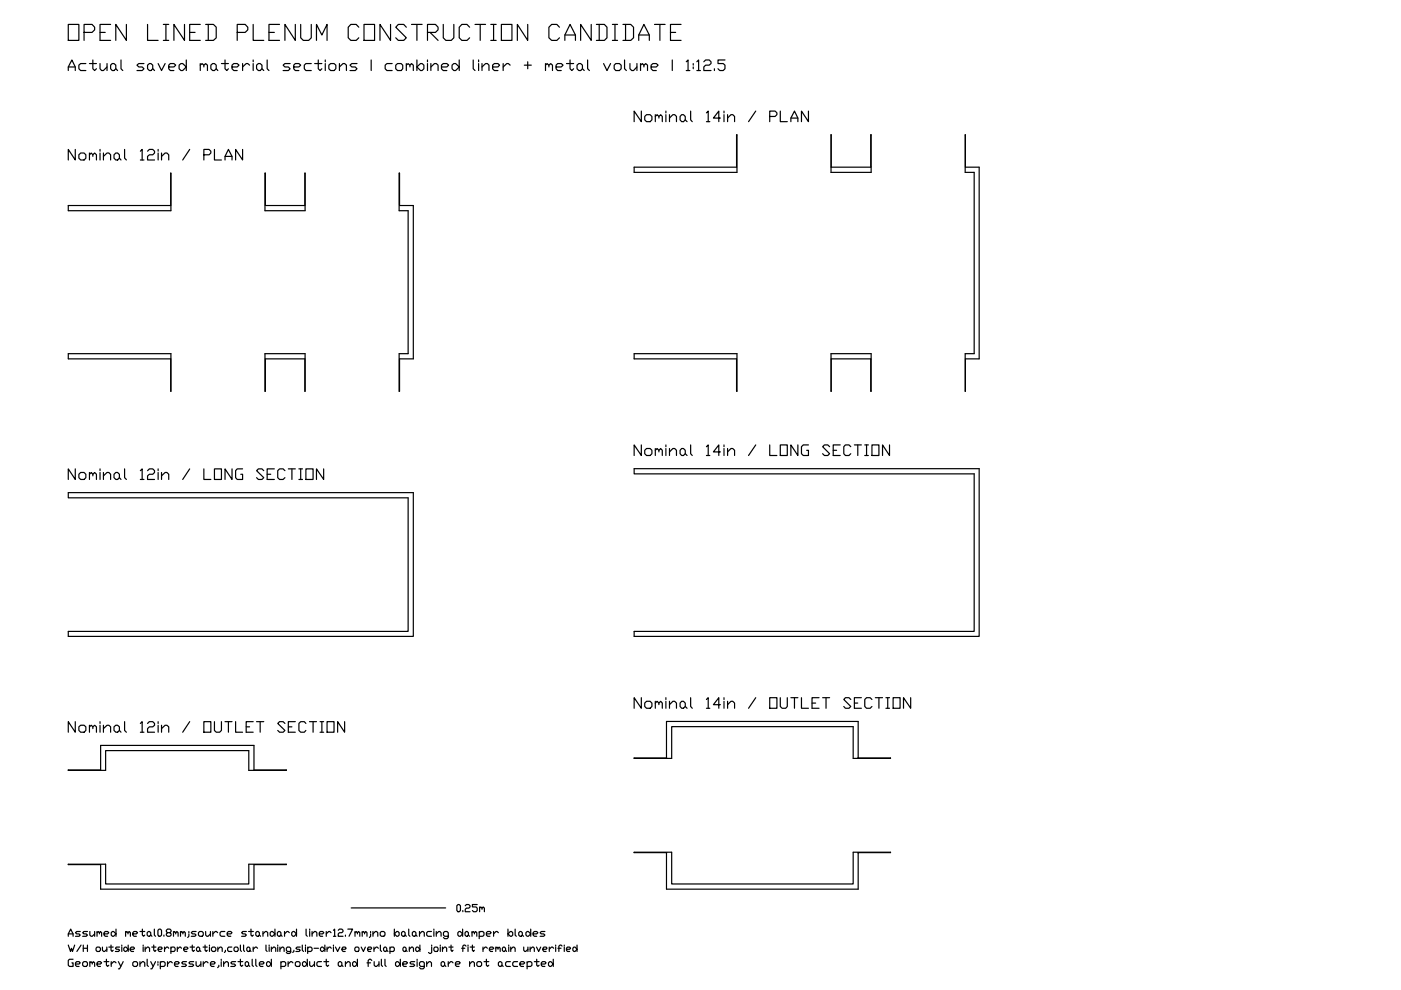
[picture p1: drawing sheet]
<svg xmlns="http://www.w3.org/2000/svg" width="297mm" height="210mm" viewBox="0 0 297 210" stroke-linecap="round" stroke-linejoin="round" font-family="sans-serif">
<!-- layer: BSA_DETAIL_CUT -->
<g fill="none" stroke="#000" stroke-width=".25">
<path d="M56.2 36.7l.1 6.9h8.3l.1-6.9v8h-8.5zM64.6 36.7h.1M84.6 36.7l.1 6.9h2.9v32.5h-2.9v6.8l-.1-7.9h1.9v-30.3h-1.9zM134.5 35.4h21.7l.1-6.8v7.9h-21.8zM176.2 28.6v6.8h8.4l.1-6.8v7.9h-8.5zM204.6 28.6l.1 6.8h2.9v40.7h-2.9v6.8l-.1-7.9h1.9v-38.5h-1.9zM14.5 43.6h21.7v-6.9v8h-21.7zM14.5 75h21.7v7.9v-6.8h-21.7zM56.2 75h8.5v7.9l-.1-6.8h-8.3l-.1 6.8zM134.5 75h21.8v7.9l-.1-6.8h-21.7zM176.2 75h8.5v7.9l-.1-6.8h-8.4v6.8zM64.6 82.9h.1"/>
<path d="M134.5 99.4h73.1v35.5h-73.1v-1h72v-33.4h-72zM14.5 104.5h73.1v30.4h-73.1v-1h72v-28.3h-72zM141.3 153h40.6v7.7l6.9 .1h-7.9v-6.7h-38.5v6.7h-7.9l6.8-.1zM14.5 163.3h6.8v-5.3h32.5v5.3h6.9h-8v-4.2h-30.3v4.2zM14.5 183.2h7.9v4.2h30.3v-4.2l8 .1h-6.9v5.2h-32.5v-5.2zM134.5 180.7h7.9v6.7h38.5v-6.7l7.9 .1h-6.9v7.7h-40.6v-7.7z"/>
</g>
<!-- layer: BSA_DETAIL_NOTES -->
<g fill="none" stroke="#000" stroke-width=".25">
<path d="M16 31.7v2.2l-1.5-2.2v2.2M17.1 32.4h.7l.4 .4v.7l-.4 .4h-.7l-.4-.4v-.7zM19 32.8l.3-.4 .4 .4v.4M19 32.4v1.5M19.7 32.8l.4-.4 .3 .4v1.1M21.2 31.7v.4M21.2 32.4v1.5M21.9 33.2l.8-.8h.4l.4 .4v1.1M21.9 32.4v1.5M24.6 32.4h.3l.4 .4v.7l-.4 .4h-.3l-.4-.4v-.7zM25.3 33.5l.4 .4M26.4 31.7v1.8l.4 .4"/>
<path d="M29.8 32.1l.3-.4v2.2M29.8 33.9h.7M31.3 32.1l.4-.4h.7l.4 .4v.3l-.4 .4h-.7l-.4 .4v.7h1.5M33.5 31.7v.4M33.5 32.4v1.5M34.2 33.2l.8-.8h.4l.4 .4v1.1M34.2 32.4v1.5M40.2 31.7l-1.5 2.2M43.2 32.8h1.1l.4-.4v-.3l-.4-.4h-1.1v2.2M45.5 31.7v2.2h1.4M47.7 33.9v-.7l.7-1.5 .8 1.5v.7M47.7 33.2h1.5"/>
<path d="M51.4 31.7v2.2l-1.4-2.2v2.2M136 23.6v2.2l-1.5-2.2v2.2M137.1 24.3h.7l.4 .4v.7l-.4 .4h-.7l-.4-.4v-.7zM138.9 24.7l.4-.4 .4 .4v.3M138.9 24.3v1.5M139.7 24.7l.4-.4 .3 .4v1.1M141.2 23.6v.3M141.2 24.3v1.5M141.9 25l.8-.7h.3l.4 .4v1.1M141.9 24.3v1.5M144.5 24.3h.4l.4 .4v.7l-.4 .4h-.4l-.3-.4v-.7zM145.3 25.4l.4 .4"/>
<path d="M146.4 23.6v1.8l.4 .4M149.8 23.9l.4-.3v2.2M149.8 25.8h.7M152.7 25h-1.4l1.1-1.4v2.2M153.5 23.6v.3M153.5 24.3v1.5M154.3 25l.7-.7h.4l.3 .4v1.1M154.3 24.3v1.5M160.2 23.6l-1.5 2.2M163.2 24.7h1.1l.4-.4v-.4l-.4-.3h-1.1v2.2M165.4 23.6v2.2h1.5M167.7 25.8v-.8l.7-1.4 .8 1.4v.8"/>
<path d="M167.7 25h1.5M171.4 23.6v2.2l-1.5-2.2v2.2M14.5 198.5v-.5l.5-1 .5 1v.5M14.5 198h1M17 197.5h-.7l-.3 .3 .3 .2h.5l.2 .3-.2 .2h-.8M18.5 197.5h-.7l-.3 .3 .3 .2h.5l.2 .3-.2 .2h-.8M19 197.5v.8l.3 .2h.3l.5-.5M20.1 197.5v1M20.6 197.8l.2-.3 .3 .3v.2M20.6 197.5v1M21.1 197.8l.2-.3 .2 .3v.7M22.1 198h.7l.3-.2-.3-.3h-.5l-.2 .3v.5l.2 .2h.5"/>
<path d="M23.6 197.8l.2-.3h.3l.5 .5-.5 .5h-.3l-.2-.2zM24.6 197v1.5M26.6 197.8l.3-.3 .2 .3v.2M26.6 197.5v1M27.1 197.8l.3-.3 .2 .3v.7M28.2 198h.7l.3-.2-.3-.3h-.5l-.2 .3v.5l.2 .2h.5M29.7 197.5h1M30.2 197v1.3l.2 .2 .3-.2M31.2 197.8l.3-.3h.2l.3 .3v.5l-.3 .2h-.2l-.3-.2zM32 198.3l.2 .2M32.7 197v1.3l.3 .2M33.5 197.2l.2-.2h.3l.2 .2v1.1l-.2 .2h-.3l-.2-.2z"/>
<path d="M34.8 198.3v.2M35.5 197.8l-.2-.3v-.3l.2-.2h.5l.3 .2v.3l-.3 .3h-.5l-.2 .2v.3l.2 .2h.5l.3-.2v-.3l-.3-.2M36.8 197.8l.2-.3 .3 .3v.2M36.8 197.5v1M37.3 197.8l.2-.3 .3 .3v.7M38.3 197.8l.2-.3 .3 .3v.2M38.3 197.5v1M38.8 197.8l.2-.3 .3 .3v.7M40 198v.5l-.2 .3M40 197.5v.3M41.6 197.5h-.8l-.2 .3 .2 .2h.5l.3 .3-.3 .2h-.7M42.3 197.5h.5l.3 .3v.5l-.3 .2h-.5l-.2-.2v-.5z"/>
<path d="M43.6 197.5v.8l.3 .2h.2l.5-.5M44.6 197.5v1M45.1 197.5v1M46.1 197.8l-.2-.3h-.3l-.5 .5M47.7 197.5h-.8l-.2 .3v.5l.2 .2h.8M48.2 198h.7l.3-.2-.3-.3h-.5l-.2 .3v.5l.2 .2h.5M52.2 197.5h-.7l-.3 .3 .3 .2h.5l.2 .3-.2 .2h-.8M52.7 197.5h1M53.2 197v1.3l.3 .2 .2-.2M54.5 197.5h.2l.3 .3v.5l-.3 .2h-.2l-.3-.2v-.5zM55 198.3l.2 .2M55.8 198l.5-.5h.2l.3 .3v.7"/>
<path d="M55.8 197.5v1M57.5 197.5h.3l.5 .5-.5 .5h-.3l-.2-.2v-.5zM58.3 197v1.5M58.8 197.8l.3-.3h.2l.3 .3v.5l-.3 .2h-.2l-.3-.2zM59.6 198.3l.2 .2M60.3 197.5v1M61.3 197.8l-.2-.3h-.3l-.5 .5M61.8 197.8l.3-.3h.3l.5 .5-.5 .5h-.3l-.3-.2zM62.9 197v1.5M64.9 197v1.3l.3 .2M65.7 197v.2M65.7 197.5v1"/>
<path d="M66.2 198l.5-.5h.2l.3 .3v.7M66.2 197.5v1M67.7 198h.7l.3-.2-.3-.3h-.5l-.2 .3v.5l.2 .2h.5M69.2 197.5v1M70.2 197.8l-.3-.3h-.2l-.5 .5M70.7 197.2l.3-.2v1.5M70.7 198.5h.5M71.7 197.2l.3-.2h.5l.2 .2v.3l-.2 .3h-.5l-.3 .2v.5h1M73.2 198.3v.2M73.7 197h1.1l-.8 1.5M75.3 197.8l.2-.3 .3 .3v.2M75.3 197.5v1"/>
<path d="M75.8 197.8l.2-.3 .3 .3v.7M76.8 197.8l.2-.3 .3 .3v.2M76.8 197.5v1M77.3 197.8l.3-.3 .2 .3v.7M78.6 198v.5l-.3 .3M78.6 197.5v.3M79.1 198l.5-.5h.2l.3 .3v.7M79.1 197.5v1M80.9 197.5h.5l.2 .3v.5l-.2 .2h-.5l-.3-.2v-.5zM83.6 198l.5-.5h.3l.2 .3v.5l-.2 .2h-.3zM83.6 197v1.5M85.1 197.8l.3-.3h.2l.3 .3v.5l-.3 .2h-.2l-.3-.2z"/>
<path d="M85.9 198.3l.2 .2M86.7 197v1.3l.2 .2M87.4 197.8l.3-.3h.2l.3 .3v.5l-.3 .2h-.2l-.3-.2zM88.2 198.3l.2 .2M88.9 198l.6-.5h.2l.3 .3v.7M88.9 197.5v1M91.5 197.5h-.8l-.2 .3v.5l.2 .2h.8M92 197v.2M92 197.5v1M92.5 198l.5-.5h.3l.2 .3v.7M92.5 197.5v1M95 198.5h-.7l-.3-.2v-.5l.3-.3h.5l.2 .3v1l-.2 .2h-.5l-.3-.2"/>
<path d="M97.3 197.5h.3l.5 .5-.5 .5h-.3l-.2-.2v-.5zM98.1 197v1.5M98.8 197.5l.5 .3v.5l-.2 .2-.5-.2v-.5zM99.3 198.3l.3 .2M100.1 197.8l.2-.3 .3 .3v.2M100.1 197.5v1M100.6 197.8l.2-.3 .3 .3v.7M101.6 197.8l.3-.3h.5l.2 .3v.5l-.2 .2h-.8M101.6 197.5v1.5M103.1 198h.8l.2-.2-.2-.3h-.5l-.3 .3v.5l.3 .2h.5M104.6 197.5v1M105.7 197.8l-.3-.3h-.2l-.6 .5"/>
<path d="M107.7 198l.5-.5h.3l.2 .3v.5l-.2 .2h-.3zM107.7 197v1.5M109.2 197v1.3l.3 .2M110 197.8l.2-.3h.3l.2 .3v.5l-.2 .2h-.3l-.2-.2zM110.7 198.3l.3 .2M111.5 197.8l.3-.3h.2l.5 .5-.5 .5h-.2l-.3-.2zM112.5 197v1.5M113 198h.8l.2-.2-.2-.3h-.5l-.3 .3v.5l.3 .2h.5M115.5 197.5h-.7l-.3 .3 .3 .2h.5l.2 .3-.2 .2h-.8M14.5 200.4l.4 1.3 .3-.6 .2 .6 .4-1.3M15.5 203.4h-.8l-.2 .2v1.1l.2 .2h.8v-.8h-.3M16 204.4h.8l.2-.3-.2-.2h-.5l-.3 .2v.6l.3 .2h.5"/>
<path d="M17.2 200.4l-.9 1.3M17.5 204.1l.3-.2h.5l.2 .2v.6l-.2 .2h-.5l-.3-.2zM17.7 200.4v1.3M17.7 201.1h.8M18.5 200.4v1.3M19 204.1l.3-.2 .3 .2v.3M19 203.9v1M19.6 204.1l.2-.2 .3 .2v.8M20.6 200.8h.4l.3 .3v.4l-.3 .2h-.4l-.2-.2v-.4zM20.6 204.4h.7l.2-.3-.2-.2h-.5l-.2 .2v.6l.2 .2h.5M21.7 200.8v.7l.3 .2h.2l.4-.4M22.1 203.9h1"/>
<path d="M22.6 203.4v1.3l.2 .2 .3-.2M22.6 200.8v.9M23.1 200.8h.9M23.5 200.4v1.1l.2 .2 .3-.2M23.6 203.9v1M24.6 204.1l-.3-.2h-.2l-.5 .5M25.1 203.9l.5 1M25.4 200.8h-.7l-.2 .3 .2 .2h.4l.3 .2-.3 .2h-.6M25.8 200.4v.2M25.8 200.8v.9M26.1 203.9l-.7 1.5h-.3M26.2 201.1l.5-.3 .5 .5-.5 .4h-.2l-.3-.2z"/>
<path d="M27.2 200.4v1.3M27.6 201.3h.7l.2-.2-.2-.3h-.4l-.3 .3v.4l.3 .2h.4M28.2 204.1l.2-.2h.5l.3 .2v.6l-.3 .2h-.5l-.2-.2zM29.7 204.4l.5-.5h.2l.3 .2v.8M29.7 203.9v1M30.4 200.4v.2M30.4 200.8v.9M30.8 201.3l.4-.5h.3l.2 .3v.6M30.8 200.8v.9M31.2 203.4v1.3l.3 .2M32 203.9l.5 1M32.2 200.8h.9"/>
<path d="M32.6 200.4v1.1l.3 .2 .2-.2M33 203.9l-.8 1.5h-.2M33.5 203.9v.2M33.5 204.4v.3M33.5 201.3h.7l.2-.2-.2-.3h-.5l-.2 .3v.4l.2 .2h.5M34 204.1l.2-.2h.6l.2 .2v.6l-.2 .2h-.8M34 203.9v1.5M34.9 200.8v.9M35.5 203.9v1M35.8 201.1l-.2-.3h-.3l-.4 .5M36.2 201.1l.2-.3h.5l.2 .3v.4l-.2 .2h-.7M36.2 200.8v1.4"/>
<path d="M36.5 204.1l-.2-.2h-.3l-.5 .5M37 204.4h.8l.2-.3-.2-.2h-.5l-.3 .2v.6l.3 .2h.5M37.6 200.8v.9M38.5 201.1l-.2-.3h-.2l-.5 .5M38.9 201.3h.7l.3-.2-.3-.3h-.4l-.3 .3v.4l.3 .2h.4M39.5 203.9h-.7l-.3 .2 .3 .3h.5l.2 .3-.2 .2h-.8M40.3 200.8h.9M40.8 200.4v1.1l.2 .2 .2-.2M41.1 203.9h-.8l-.3 .2 .3 .3h.5l.3 .3-.3 .2h-.8M41.6 203.9v.8l.2 .2h.3l.5-.5M41.7 201.1l.2-.3h.2l.2 .3v.4l-.2 .2-.4-.2zM42.3 201.5l.3 .2"/>
<path d="M42.6 203.9v1M43.1 200.8h.8M43.1 203.9v1M43.5 200.4v1.1l.2 .2 .2-.2M44.1 204.1l-.2-.2h-.3l-.5 .5M44.4 200.4v.2M44.4 200.8v.9M44.6 204.4h.8l.2-.3-.2-.2h-.5l-.3 .2v.6l.3 .2h.5M44.8 201.1l.3-.3h.4l.3 .3v.4l-.3 .2h-.4l-.3-.2zM46.2 201.3l.5-.5h.2l.2 .3v.6M46.2 200.8v.9M46.4 204.7v.2l-.3 .3"/>
<path d="M46.9 203.4v.2M46.9 203.9v1M47.4 204.4l.5-.5h.3l.2 .2v.8M47.4 203.9v1M47.8 201.5l-.2 .4M49.1 200.8h-.6l-.2 .3v.4l.2 .2h.6M49.8 200.8h.5l.2 .3v.4l-.2 .2h-.5l-.2-.2v-.4zM50 203.9h-.8l-.3 .2 .3 .3h.5l.3 .3-.3 .2h-.8M50.5 203.9h1M51 200.4v1.1l.2 .2M51 203.4v1.3l.2 .2 .3-.2M51.6 200.4v1.1l.3 .2"/>
<path d="M52.2 203.9l.5 .2v.6l-.2 .2-.5-.2v-.6zM52.5 200.8h.3l.2 .3v.4l-.2 .2h-.3l-.2-.2v-.4zM52.7 204.7l.3 .2M53 201.5l.2 .2M53.5 203.4v1.3l.2 .2M53.7 200.8v.9M54.2 203.4v1.3l.3 .2M54.6 201.1l-.5-.3-.4 .5M55 204.4h.8l.2-.3-.2-.2h-.6l-.2 .2v.6l.2 .2h.6M56.4 200.4v1.1l.2 .2M56.5 204.1l.3-.2h.2l.5 .5-.5 .5h-.2l-.3-.2zM57.1 200.4v.2"/>
<path d="M57.1 200.8v.9M57.5 201.3l.5-.5h.2l.3 .3v.6M57.5 200.8v.9M57.5 203.4v1.5M58.9 200.4v.2M58.9 200.8v.9M59.4 201.3l.4-.5h.2l.2 .3v.6M59.4 200.8v.9M59.6 204.1l.2-.2h.5l.3 .2v.6l-.3 .2h-.7M59.6 203.9v1.5M61.1 203.9v1M61.6 201.7h-.7l-.2-.2v-.4l.2-.3h.5l.2 .3v.8l-.2 .3h-.5l-.2-.3"/>
<path d="M62.1 204.1l-.3-.2h-.2l-.5 .5M62.3 201.5v.2l-.2 .2M62.6 204.1l.3-.2h.5l.2 .2v.6l-.2 .2h-.5l-.3-.2zM63.7 200.8h-.7l-.3 .3 1 .4-.3 .2h-.7M64.1 200.4v1.1l.2 .2M64.1 204.1l.3-.2h.2l.6 .5-.6 .5h-.2l-.3-.2zM64.8 200.4v.2M64.8 200.8v.9M65.2 203.4v1.5M65.2 201.1l.3-.3h.4l.3 .3v.4l-.3 .2h-.7M65.2 200.8v1.4M65.7 203.9v.8l.2 .2h.3l.5-.5"/>
<path d="M66.6 201.1h.9M66.7 203.9v1M67.9 201.1l.5-.3 .5 .5-.5 .4h-.2l-.3-.2zM68.2 203.9h-.8l-.2 .2v.6l.2 .2h.8M68.7 203.9h1M68.9 200.4v1.3M69.2 203.4v1.3l.2 .2 .3-.2M69.3 200.8v.9M70.2 201.1l-.2-.3h-.2l-.5 .5M70.7 200.4v.2M70.7 200.8v.9M71.1 200.8l.5 .9 .5-.9"/>
<path d="M72 203.9h.2l.3 .2v.6l-.3 .2h-.2l-.3-.2v-.6zM72.5 204.7l.2 .2M72.5 201.3h.7l.2-.2-.2-.3h-.5l-.2 .3v.4l.2 .2h.5M73.2 204.4l.5-.5h.3l.3 .2v.8M73.2 203.9v1M74.8 204.1l.2-.2h.3l.5 .5-.5 .5h-.3l-.2-.2zM75.4 200.8h.5l.2 .3v.4l-.2 .2h-.5l-.2-.2v-.4zM75.8 203.4v1.5M76.6 200.8l.4 .9 .5-.9M77.8 204.1h.8M77.9 201.3h.7l.2-.2-.2-.3h-.5l-.2 .3v.4l.2 .2h.5M78.8 203.6l-.2-.2h-.3l-.2 .2v1.3"/>
<path d="M79.3 200.8v.9M79.3 203.9v.8l.3 .2h.2l.5-.5M80.2 201.1l-.4-.3-.5 .5M80.3 203.9v1M80.6 200.4v1.1l.3 .2M80.9 203.4v1.3l.2 .2M81.3 201.1l.3-.3h.2l.2 .3v.4l-.2 .2-.5-.2zM81.6 203.4v1.3l.3 .2M82 201.5l.3 .2M82.7 201.1l.2-.3h.5l.2 .3v.4l-.2 .2h-.7M82.7 200.8v1.4M83.9 204.1l.2-.2h.3l.5 .5-.5 .5h-.3l-.2-.2z"/>
<path d="M84.9 203.4v1.5M85.4 204.4h.7l.3-.3-.3-.2h-.5l-.2 .2v.6l.2 .2h.5M85.6 200.8l.5 .3v.4l-.2 .2h-.3l-.2-.2v-.4zM86.1 201.5l.2 .2M86.8 201.3l.4-.5h.3l.2 .3v.6M86.8 200.8v.9M87.9 203.9h-.7l-.3 .2 .3 .3h.5l.2 .3-.2 .2h-.8M88.3 200.8h.3l.4 .5-.4 .4h-.3l-.2-.2v-.4zM88.4 203.4v.2M88.4 203.9v1M89 200.4v1.3M90 204.9h-.8l-.3-.2v-.6l.3-.2h.5l.3 .2v1.1l-.3 .2h-.5l-.3-.2"/>
<path d="M90.5 204.4l.5-.5h.2l.3 .2v.8M90.5 203.9v1M91.5 200.8v1.1l-.2 .3-.5-.3M91.5 200.4v.2M92.2 200.8h.5l.2 .3v.4l-.2 .2h-.5l-.2-.2v-.4zM93.3 200.4v.2M93.3 200.8v.9M93.8 203.9h.2l.3 .2v.6l-.3 .2h-.2l-.3-.2v-.6zM93.8 201.3l.4-.5h.3l.2 .3v.6M93.8 200.8v.9M94.3 204.7l.2 .2M95 203.9v1"/>
<path d="M95.2 200.8h.9M95.6 200.4v1.1l.2 .2 .3-.2M96.1 204.1l-.3-.2h-.3l-.5 .5M96.6 204.4h.7l.3-.3-.3-.2h-.5l-.2 .2v.6l.2 .2h.5M97.9 201.1h.7M98.8 200.6l-.2-.2-.5 .2v1.1M99.2 200.4v.2M99.2 200.8v.9M99.6 204.4l.5-.5h.2l.3 .2v.8M99.6 203.9v1M99.7 200.8h.9M100.2 200.4v1.1l.2 .2 .2-.2"/>
<path d="M101.1 204.1l.2-.2h.6l.2 .2v.6l-.2 .2h-.6l-.2-.2zM102.4 200.8v.9M102.6 203.9h1M103.1 203.4v1.3l.3 .2 .2-.2M103.3 201.1l-.4-.3-.5 .5M103.8 201.3h.6l.3-.2-.3-.3h-.4l-.2 .3v.4l.2 .2h.4M105.1 201.1l.3-.3 .2 .5M105.1 200.8v.9M105.6 201.1l.2-.3 .2 .3v.6M105.7 204.1l.2-.2h.3l.2 .2v.6l-.2 .2h-.3l-.2-.2zM106.4 204.7l.3 .2M106.7 200.8l.5 .3v.4l-.3 .2h-.2l-.2-.2v-.4z"/>
<path d="M107.2 201.5l.2 .2M107.9 200.4v.2M107.9 200.8v.9M108.2 203.9h-.8l-.2 .2v.6l.2 .2h.8M108.3 201.3l.5-.5h.2l.2 .3v.6M108.3 200.8v.9M109.7 203.9h-.7l-.3 .2v.6l.3 .2h.7M110.2 204.4h.8l.3-.3-.3-.2h-.5l-.3 .2v.6l.3 .2h.5M111 200.8v.7l.3 .2h.2l.4-.4M111.8 204.1l.2-.2h.5l.3 .2v.6l-.3 .2h-.7M111.8 203.9v1.5M111.9 200.8v.9"/>
<path d="M112.4 201.3l.5-.5h.2l.2 .3v.6M112.4 200.8v.9M113.3 203.9h1M113.7 200.8l.5 .9 .4-.9M113.8 203.4v1.3l.2 .2 .3-.2M114.8 204.4h.7l.3-.3-.3-.2h-.5l-.2 .2v.6l.2 .2h.5M115.1 201.3h.7l.2-.2-.2-.3h-.5l-.2 .3v.4l.2 .2h.5M116.3 204.1l.2-.2h.3l.5 .5-.5 .5h-.3l-.2-.2zM116.5 200.8v.9M117.3 203.4v1.5M117.4 201.1l-.5-.3-.4 .5M117.8 200.4v.2"/>
<path d="M117.8 200.8v.9M118.3 201.1h.7M119.2 200.6l-.2-.2-.5 .2v1.1M119.6 200.4v.2M119.6 200.8v.9M120.1 201.3h.7l.2-.2-.2-.3h-.5l-.2 .3v.4l.2 .2h.5M121.7 200.8h.2l.4 .5-.4 .4h-.2l-.2-.2v-.4zM122.3 200.4v1.3"/>
</g>
<!-- layer: BSA_SECTION_REFERENCE -->
<path d="M74.5 192.5h20" fill="none" stroke="#000" stroke-width=".25"/>
<text font-size="7.1" x="13.4" y="9.9">OPEN LINED PLENUM CONSTRUCTION CANDIDATE</text>
<g font-size="5.7">
<text x="13.4" y="103">Nominal 12in / LONG SECTION</text>
<text x="13.4" y="156.6">Nominal 12in / OUTLET SECTION</text>
</g>
<g font-size="5.3">
<text x="13.4" y="16.2">Actual saved material sections | combined liner + metal volume | 1:12.5</text>
<text x="133.3" y="97.7">Nominal 14in / LONG SECTION</text>
<text x="133.3" y="151.3">Nominal 14in / OUTLET SECTION</text>
</g>
<text font-size="4.4" x="95.6" y="194.4">0.25m</text>
</svg>
